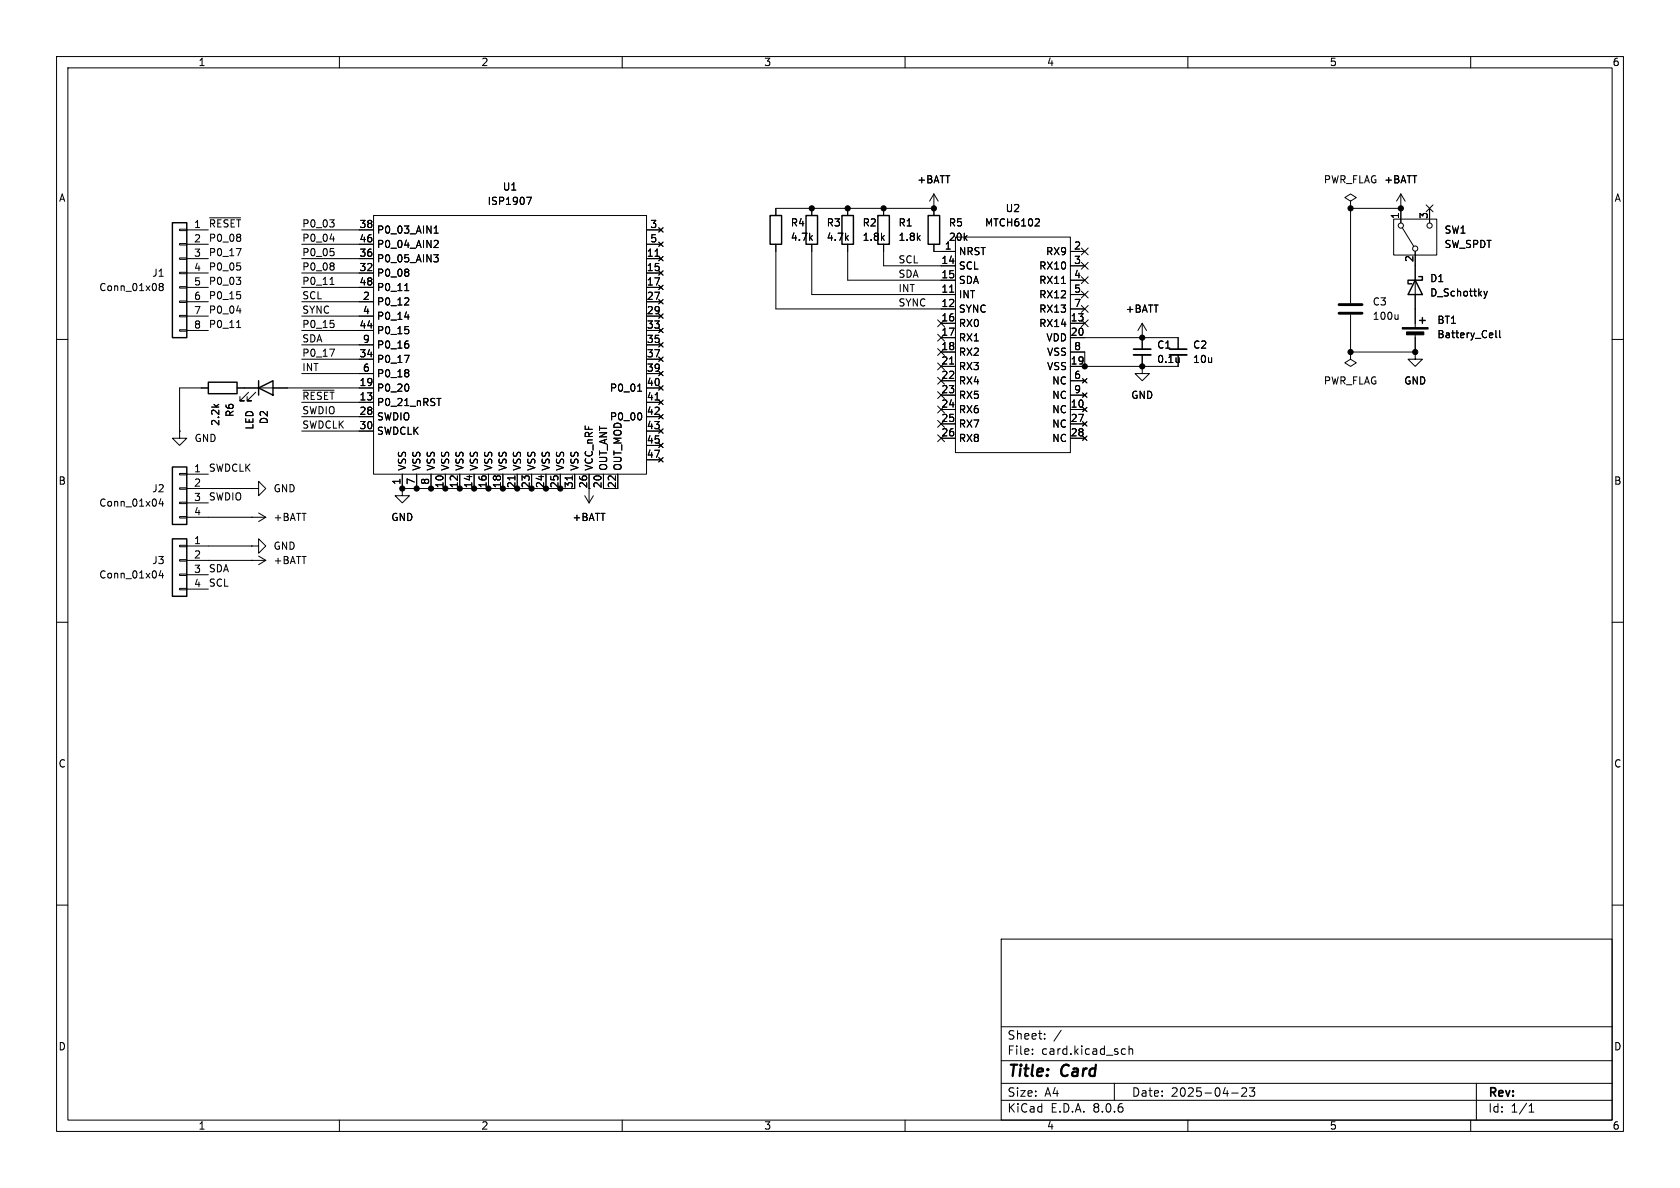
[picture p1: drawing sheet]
<svg xmlns="http://www.w3.org/2000/svg" width="297mm" height="210mm" viewBox="0 0 297 210" stroke-linecap="round" stroke-linejoin="round" font-family="sans-serif">
<g fill="none" stroke="#000" stroke-width=".18">
<path d="M10 10h277v190h-277zM12 12h273v186h-273zM60 10v2M110 10v2M160 10v2M210 10v2M260 10v2M37.1 38.5h5.4M58.3 38.9h.8l-.5 .4M59 39.5v.5M66 38.1h48.3v45.7h-48.3zM93.1 34.9h.8l-.5 1.2"/>
<path d="M143.5 36.8v1.3M149.9 36.8v1.3M156.2 36.8v1.3M165.1 36.8h.1M165.1 34.3v3.8M165.1 34.3l-.8 1.3M165.1 34.3l.8 1.3M165.1 36.8h-27.9v1.3M183.5 38.7l.3 .2-.1 .3-.7 .7h.8M238.8 35.6l1-.7-1-.6-1.1 .6 1.1 .7v1.2M238.8 36.8h.1M238.8 36.8v16.8"/>
<path d="M238.8 36.8h8.8M246.4 38.7h7.6v6.4h-7.6zM247.6 36.8h.1M247.6 34.3v5.1M247.6 34.3l-.7 1.3M247.6 34.3l.8 1.3M252.1 36.2l1.2 1.2M252.7 36.8v2.6M253.3 36.2l-1.2 1.2M10 60h2M28.4 50.7l-.3-.3 .3-.3h.2l.3 .3-.3 .3M28.4 50.7l-.3 .2v.2l.3 .3h.2l.3-.3-.1-.3-.2-.1"/>
<path d="M28.4 50.7h.2M31.7 58.3h1.3v.2h-1.3zM31.7 55.8h1.3v.2h-1.3zM31.7 53.2h1.3v.3h-1.3zM31.7 50.7h1.3v.2h-1.3zM31.7 48.1h1.3v.3h-1.3zM31.7 45.6h1.3v.2h-1.3zM31.7 43.1h1.3v.2h-1.3zM31.7 40.5h1.3v.3h-1.3zM33 40.6h3.8M33 43.2h3.8M33 45.7h3.8"/>
<path d="M33 48.3h3.8M33 50.8h3.8M33 53.3h3.8M33 55.9h3.8M33 58.4h3.8M41.8 49h.8l-.5 .5M41.8 43.9h.8l-.5 1.3M41.8 54.9h.8M41.8 57.9h.8M41.9 51.6h.6M41.9 46.5h.6M42.4 52.1l.2 .2-.2 .5"/>
<path d="M42.4 41.5l.2 .1-.2 .3M42.4 42l.2 .2-.2 .4M42.4 47l.2 .2-.2 .5M42.5 49.6v.6M53.3 40.6h12.7M53.3 43.2h12.7M53.3 45.7h12.7M53.3 48.3h12.7M53.3 50.8h12.7M53.3 53.3h12.7M53.3 55.9h12.7M53.3 58.4h12.7"/>
<path d="M58.3 42.2h.8M58.3 50.3h.8M58.4 43.9h.6M58.4 56.6h.6M58.9 46.5l.2 .2-.2 .3M58.9 44.5l.2 .2-.2 .4M58.9 47.1l.2 .2-.2 .4M58.9 57.2l.2 .2-.2 .4M71.5 51.4h.8M71.5 56h.8M71.6 57.7h.6M72.2 47.6l.1 .2-.1 .3"/>
<path d="M72.2 48.2l.1 .2-.1 .4M72.2 52.7l.1 .2-.1 .3-.7 .7h.8M72.2 58.3l.1 .2-.1 .4M76.7 45h.8l-.5 .5 .4 .1 .1 .5-.3 .2h-.3M76.7 41.2h.8M76.7 40.3l.4-.4v1.3M76.9 42.5l.5 .1 .1 .3-.8 .9h.8M114.3 40.6h2.5M114.3 43.2h2.5M114.3 45.7h2.5M114.3 48.3h2.5M114.3 50.8h2.5"/>
<path d="M114.3 53.3h2.5M114.3 55.9h2.5M114.3 58.4h2.5M115.8 45.3h.7M116.5 45.3l.7 .8M116.5 47.9l.7 .7M116.5 50.4l.7 .8M116.5 53l.7 .7M116.5 55.5l.7 .8M116.5 40.3l.7 .7M116.5 58l.7 .8M116.5 42.8l.7 .8"/>
<path d="M117.2 45.3l-.7 .8M117.2 47.9l-.7 .7M117.2 50.4l-.7 .8M117.2 53l-.7 .7M117.2 55.5l-.7 .8M117.2 40.3l-.7 .7M117.2 58l-.7 .8M117.2 42.8l-.7 .8M137.2 43.2v11.4h31.7M143.5 43.2v8.9h25.4M149.9 43.2v6.3h19M156.2 43.2v3.8h12.7"/>
<path d="M165.1 43.2v1.3h3.8M165.8 56.5l1.2 1.3M165.8 59.1l1.2 1.2M166.4 57.2h2.5M166.4 59.7h2.5M167 56.5l-1.2 1.3M167 59.1l-1.2 1.2M167.9 51.7h.7M168.9 41.9h20.3v38.1h-20.3zM187.7 50.1h.7M189.2 44.5h2.6M189.2 52.1h2.6"/>
<path d="M189.2 54.6h2.6M189.2 57.2h2.6M189.2 47h2.6M189.2 49.5h2.6M189.2 59.7h19.1v2M191.2 46.4l1.2 1.2M191.2 48.9l1.2 1.2M191.2 51.5l1.2 1.2M191.2 54l1.2 1.2M191.2 43.8l1.2 1.3M191.2 56.5l1.2 1.3M192.4 46.4l-1.2 1.2"/>
<path d="M192.4 48.9l-1.2 1.2M192.4 51.5l-1.2 1.2M192.4 54l-1.2 1.2M192.4 43.8l-1.2 1.3M192.4 56.5l-1.2 1.3M201.9 59.7h.1M201.9 57.2l-.7 1.2M201.9 57.2v4.5M201.9 57.2l.8 1.2M238.8 55.6v6.6M247.2 55.6v.9M247.2 56.3l-.2 .2"/>
<path d="M247.9 40.3l2 3.3M250.2 44.5v13.4M250.2 58.9v3.3M262.3 51.5l.3 .8M262.6 52.3l-.3 .5M262.9 51.5l-.3 .8M264.5 58.4v1.1l.1 .2M265.1 58.4v1.1l.2 .2M285 60h2M31.7 76.2v1.3h1.3l-1.3 1.2-1.2-1.2h1.2M31.7 76.2h.1M36.8 68.6h-5.1v7.6"/>
<path d="M41.9 68.6h24.1M43.9 69.3l-1.5 1.6h.8h-.8v-.8M45.2 69.3l-1.5 1.6h.7h-.7v-.8M53.3 71.1h12.7M53.3 73.7h12.7M53.3 76.2h12.7M53.3 63.5h12.7M53.3 61h12.7M53.3 66h12.7M53.6 69h5.5M58.3 61.7h.8l-.5 1.3M71.5 62.8h.8l-.5 1.3"/>
<path d="M72.2 65.4l.1 .2-.1 .2M72.2 66l.1 .1-.1 .5M72.2 68.1v.8M72.2 60.9v.5M77.2 70.4h.8M112.7 69.2h.7M113.3 73.1l.1 .4-.1 .6M114.3 68.6h2.5M114.3 71.1h2.5M114.3 73.7h2.5M114.3 76.2h2.5M114.3 63.5h2.5"/>
<path d="M114.3 61h2.5M114.3 66h2.5M114.3 78.7h2.5M115.8 70.7h.7M116.5 60.6l.7 .7M116.5 63.1l.7 .8M116.5 65.7l.7 .7M116.5 68.2l.7 .8M116.5 70.7l.7 .8M116.5 73.3l.7 .7M116.5 75.8l.7 .8M116.5 78.4l.7 .7"/>
<path d="M117.2 60.6l-.7 .7M117.2 63.1l-.7 .8M117.2 65.7l-.7 .7M117.2 68.2l-.7 .8M117.2 70.7l-.7 .8M117.2 73.3l-.7 .7M117.2 75.8l-.7 .8M117.2 78.4l-.7 .7M165.8 66.7l1.2 1.2M165.8 74.3l1.2 1.2M165.8 71.8l1.2 1.2M165.8 76.9l1.2 1.2"/>
<path d="M165.8 69.2l1.2 1.3M165.8 61.6l1.2 1.2M165.8 64.2l1.2 1.2M166.4 72.4h2.5M166.4 62.2h2.5M166.4 64.8h2.5M166.4 67.3h2.5M166.4 69.9h2.5M166.4 74.9h2.5M166.4 77.5h2.5M167 71.8l-1.2 1.2M167 74.3l-1.2 1.2"/>
<path d="M167 69.2l-1.2 1.3M167 66.7l-1.2 1.2M167 76.9l-1.2 1.2M167 61.6l-1.2 1.2M167 64.2l-1.2 1.2M167.9 64.4h.7M189.2 72.4h2.6M189.2 62.2h2.6v2.6M189.2 64.8h19.1M189.2 67.3h2.6M189.2 69.9h2.6M189.2 74.9h2.6"/>
<path d="M189.2 77.5h2.6M191.4 72l.8 .8M191.4 74.5l.8 .8M191.4 77.1l.8 .8M191.4 66.9l.8 .8M191.4 69.5l.8 .7M192.2 72l-.8 .8M192.2 74.5l-.8 .8M192.2 77.1l-.8 .8M192.2 66.9l-.8 .8M192.2 69.5l-.8 .7M201.9 64.8v1.2h1.3l-1.3 1.3-1.2-1.3h1.2"/>
<path d="M201.9 64.8h.1M201.9 62.7v2.1M208.5 63.2v.9M208.5 64h-.1M238.8 62.2v1.3l1 .6-1 .7-1.1-.7 1.1-.6M238.8 62.2h.1M238.8 62.2h11.4M250.2 62.2v1.3h1.3l-1.3 1.3-1.3-1.3h1.3M250.2 62.2h.1M28.4 88.1l-.3 1h.8M28.7 88.6v.9M31.7 91.3h1.3v.3h-1.3z"/>
<path d="M31.7 88.8h1.3v.2h-1.3zM31.7 86.2h1.3v.3h-1.3zM31.7 83.7h1.3v.2h-1.3zM31.7 98.9h1.3v.3h-1.3zM31.7 96.4h1.3v.2h-1.3zM33 83.8h3.8M33 86.4h11.4M33 88.9h3.8M33 91.4h14M33 99.1h14M33 96.5h11.4M44.4 99.1h.1"/>
<path d="M44.4 96.5h1.3v-1.2l1.3 1.2-1.3 1.3v-1.3M44.4 96.5h.1M44.4 86.4h1.3v-1.3l1.3 1.3-1.3 1.2v-1.2M44.4 86.4h.1M44.4 91.4h.1M45.7 98.3l1.3 .8M45.7 90.7l1.3 .7M47 99.1l-1.3 .7M47 91.4l-1.3 .8M71.1 86.4v1.2h1.3l-1.3 1.3-1.3-1.3h1.3M71.1 86.4h.1M71.1 83.8v2.6"/>
<path d="M73.7 83.8v2.6M76.2 83.8v2.6M78.7 83.8v2.6M81.3 83.8v2.6M83.8 83.8v2.6M86.4 83.8v2.6M88.9 83.8v2.6M91 84.1v.7M91.4 83.8v2.6M94 83.8v2.6M96.5 83.8v2.6M99.1 83.8v2.6"/>
<path d="M101.2 84.1v.7M101.6 83.8v2.6h-30.5M103.4 87.6l.7 1.3M104.1 83.8v5.1M104.9 87.6l-.8 1.3M106.7 83.8v2.6h2.5v-2.6M114.3 81.3h2.5M116.5 80.9l.7 .8M117.2 80.9l-.7 .8M10 110h2M28.4 100.8l-.3 1h.8M28.7 101.3v.9"/>
<path d="M31.7 104h1.3v.3h-1.3zM31.7 101.5h1.3v.2h-1.3zM33 101.6h3.8M33 104.1h3.8M285 110h2M10 160h2M285 160h2M177 166h108v32h-108zM60 198v2M110 198v2M160 198v2M177 194.5h108"/>
<path d="M177 191.5h108M177 187.5h108M177 181.5h108M182.5 186.3v.1M182.5 185.5v.1M184.7 183.6v.1M184.7 182.8v.1M187.6 182.1l-1.3 2M197 191.5v3M198.5 185.4l.5 .1M199 186.3l-.5 .1M199.6 185.5l.2-.1 .4 .1v.9"/>
<path d="M199.6 184.9v1.5M210 198v2M217.7 193.2h1.2M219.5 192.4l.6-.1 .2 .1 .1 .3-.9 1.1h.9M220.9 192.3h.9l-.5 .6 .4 .1v.7l-.2 .1h-.4l-.2-.1M260 198v2M261 191.5v6.5M270.3 196.6h.9M270.3 195.5l.4-.4v1.5"/>
<circle cx="247.6" cy="39.9" r=".46"/>
<circle cx="252.7" cy="39.9" r=".46"/>
<circle cx="250.2" cy="43.9" r=".46"/>
</g>
<path d="M236.7 55.4h4.1M236.7 53.8h4.1" fill="none" stroke="#000" stroke-width=".51"/>
<g fill="none" stroke="#000" stroke-width=".25">
<path d="M30.5 39.4h2.5v20.3h-2.5zM136.1 38.1h2.1v5.1h-2.1zM142.5 38.1h2v5.1h-2zM148.8 38.1h2.1v5.1h-2.1zM155.2 38.1h2v5.1h-2zM164.1 38.1h2v5.1h-2zM250.2 49.5l1.3 2.6h-2.6zM250.8 48.9h.7v.6h-2.6v.7h.7M251 56.6h1M251.5 56.1v1.1M36.8 67.6h5.1v2h-5.1zM45.7 68.6l2.6-1.3v2.6z"/>
<path d="M45.7 67.3v2.6M30.5 82.6h2.5v10.1h-2.5zM30.5 95.3h2.5v10.1h-2.5z"/>
</g>
<g fill="#000" stroke="#000" stroke-width=".18">
<path d="M247.9 57.9h4.6v.3h-4.6zM248.7 58.7h3v.5h-3z"/>
<circle cx="143.5" cy="36.8" r=".46"/>
<circle cx="149.9" cy="36.8" r=".46"/>
<circle cx="156.2" cy="36.8" r=".46"/>
<circle cx="165.1" cy="36.8" r=".46"/>
<circle cx="238.8" cy="36.8" r=".46"/>
<circle cx="247.6" cy="36.8" r=".46"/>
<circle cx="201.9" cy="59.7" r=".46"/>
<circle cx="191.8" cy="64.8" r=".46"/>
<circle cx="201.9" cy="64.8" r=".46"/>
<circle cx="238.8" cy="62.2" r=".46"/>
<circle cx="250.2" cy="62.2" r=".46"/>
<circle cx="71.1" cy="86.4" r=".46"/>
<circle cx="73.7" cy="86.4" r=".46"/>
<circle cx="76.2" cy="86.4" r=".46"/>
<circle cx="78.7" cy="86.4" r=".46"/>
<circle cx="81.3" cy="86.4" r=".46"/>
<circle cx="83.8" cy="86.4" r=".46"/>
<circle cx="86.4" cy="86.4" r=".46"/>
<circle cx="88.9" cy="86.4" r=".46"/>
<circle cx="91.4" cy="86.4" r=".46"/>
<circle cx="94" cy="86.4" r=".46"/>
<circle cx="96.5" cy="86.4" r=".46"/>
<circle cx="99.1" cy="86.4" r=".46"/>
</g>
<path d="M200.4 62.7h3.1M206.8 62.7h3" fill="none" stroke="#000" stroke-width=".33"/>
<path d="M200.4 61.7h3.1M206.8 61.7h3" fill="none" stroke="#000" stroke-width=".3"/>
<g font-size="2.8">
<text x="178" y="190.9">Title:</text>
<text x="187.7" y="190.9">Card</text>
</g>
<g font-size="2.1">
<text x="178" y="184">Sheet:</text>
<text x="178" y="186.7">File:</text>
<text x="184.1" y="186.7">card.kicad_sch</text>
<text x="178" y="196.9">KiCad</text>
<text x="178" y="194.1">Size:</text>
<text x="184.7" y="194.1">A4</text>
<text x="185.7" y="196.9">E.D.A.</text>
<text x="193.3" y="196.9">8.0.6</text>
<text x="200" y="194.1">Date:</text>
<text x="207" y="194.1">2025-04-23</text>
<text x="263" y="194.3">Rev:</text>
<text x="263" y="196.9">Id:</text>
<text x="267.1" y="196.9">1/1</text>
</g>
<g font-size="1.8">
<text x="35" y="11.9">1</text>
<text x="85" y="11.9">2</text>
<text x="135" y="11.9">3</text>
<text x="185" y="11.9">4</text>
<text x="235" y="11.9">5</text>
<text x="285" y="11.9">6</text>
<text x="10.3" y="35.9">A</text>
<text x="88.8" y="33.9">U1</text>
<text x="162.1" y="32.6">+BATT</text>
<text x="233.9" y="32.6">PWR_FLAG +BATT</text>
<text x="244.6" y="32.6">+BATT</text>
<text x="285.3" y="35.9">A</text>
<text x="34.2" y="40.4">1</text>
<text x="36.8" y="40.3">~{RESET}</text>
<text x="53.3" y="40.3">P0_03</text>
<text x="63.5" y="40.4">38</text>
<text x="66.5" y="41.5">P0_03_AIN1</text>
<text x="86.1" y="36.4">ISP1907</text>
<text x="114.9" y="40.4">3</text>
<text x="139.7" y="40.2">R4</text>
<text x="146.1" y="40.2">R3</text>
<text x="152.4" y="40.2">R2</text>
<text x="158.8" y="40.2">R1</text>
<text x="167.6" y="40.2">R5</text>
<text x="174" y="40.2">MTCH6102</text>
<text x="177.7" y="37.7">U2</text>
<text x="247.4" y="38.8" transform="rotate(-90 247.4 38.8)">1</text>
<text x="252.5" y="38.8" transform="rotate(-90 252.5 38.8)">3</text>
<text x="255.3" y="41.5">SW1</text>
<text x="34.2" y="42.9">2</text>
<text x="34.2" y="45.5">3</text>
<text x="36.8" y="45.4">P0_17</text>
<text x="36.8" y="47.9">P0_05</text>
<text x="36.8" y="42.8">P0_08</text>
<text x="53.3" y="47.9">P0_08</text>
<text x="53.3" y="45.4">P0_05</text>
<text x="53.3" y="42.8">P0_04</text>
<text x="63.5" y="45.5">36</text>
<text x="63.5" y="42.9">46</text>
<text x="66.5" y="46.6">P0_05_AIN3</text>
<text x="66.5" y="44">P0_04_AIN2</text>
<text x="114.3" y="45.5">11</text>
<text x="114.9" y="42.9">5</text>
<text x="139.7" y="42.8">4.7k</text>
<text x="146.1" y="42.8">4.7k</text>
<text x="152.4" y="42.8">1.8k</text>
<text x="158.7" y="46.6">SCL</text>
<text x="158.8" y="42.8">1.8k</text>
<text x="166.3" y="46.7">14</text>
<text x="166.9" y="44.2">1</text>
<text x="167.6" y="42.8">20k</text>
<text x="169.4" y="45.3">NRST</text>
<text x="169.4" y="47.9">SCL</text>
<text x="183.6" y="47.9">RX10</text>
<text x="184.8" y="45.3">RX9</text>
<text x="189.8" y="44.2">2</text>
<text x="189.8" y="46.7">3</text>
<text x="249.9" y="46.4" transform="rotate(-90 249.9 46.4)">2</text>
<text x="255.3" y="44">SW_SPDT</text>
<text x="17.4" y="51.7">Conn_01x08</text>
<text x="26.8" y="49.1">J1</text>
<text x="34.2" y="48">4</text>
<text x="34.2" y="50.5">5</text>
<text x="34.2" y="53.1">6</text>
<text x="36.8" y="53">P0_15</text>
<text x="36.8" y="50.5">P0_03</text>
<text x="53.3" y="53">SCL</text>
<text x="53.3" y="50.5">P0_11</text>
<text x="63.5" y="48">32</text>
<text x="63.5" y="50.5">48</text>
<text x="64.1" y="53.1">2</text>
<text x="66.5" y="49.1">P0_08</text>
<text x="66.5" y="51.7">P0_11</text>
<text x="114.3" y="48">15</text>
<text x="114.3" y="50.5">17</text>
<text x="114.3" y="53.1">27</text>
<text x="158.7" y="49.2">SDA</text>
<text x="158.7" y="51.7">INT</text>
<text x="166.3" y="51.8">11</text>
<text x="166.3" y="49.3">15</text>
<text x="169.4" y="52.9">INT</text>
<text x="169.4" y="50.4">SDA</text>
<text x="183.6" y="50.4">RX11</text>
<text x="183.6" y="52.9">RX12</text>
<text x="189.8" y="49.3">4</text>
<text x="189.8" y="51.8">5</text>
<text x="252.7" y="50.1">D1</text>
<text x="252.7" y="52.6">D_Schottky</text>
<text x="34.2" y="55.6">7</text>
<text x="34.2" y="58.2">8</text>
<text x="36.8" y="55.5">P0_04</text>
<text x="36.8" y="58.1">P0_11</text>
<text x="53.3" y="58.1">P0_15</text>
<text x="53.3" y="55.5">SYNC</text>
<text x="63.5" y="58.2">44</text>
<text x="64.1" y="55.6">4</text>
<text x="66.5" y="54.2">P0_12</text>
<text x="66.5" y="56.7">P0_14</text>
<text x="66.5" y="59.3">P0_15</text>
<text x="114.3" y="55.6">29</text>
<text x="114.3" y="58.2">33</text>
<text x="158.7" y="54.3">SYNC</text>
<text x="166.3" y="54.4">12</text>
<text x="166.3" y="56.9">16</text>
<text x="166.3" y="59.4">17</text>
<text x="169.4" y="55.5">SYNC</text>
<text x="169.4" y="58">RX0</text>
<text x="183.6" y="58">RX14</text>
<text x="183.6" y="55.5">RX13</text>
<text x="189.2" y="56.9">13</text>
<text x="189.2" y="59.4">20</text>
<text x="189.8" y="54.4">7</text>
<text x="198.9" y="55.5">+BATT</text>
<text x="242.6" y="54.2">C3</text>
<text x="242.6" y="56.7">100u</text>
<text x="254" y="57.4">BT1</text>
<text x="254" y="60">Battery_Cell</text>
<text x="53.3" y="65.7">INT</text>
<text x="53.3" y="63.2">P0_17</text>
<text x="53.3" y="60.6">SDA</text>
<text x="63.5" y="63.2">34</text>
<text x="64.1" y="65.8">6</text>
<text x="64.1" y="60.7">9</text>
<text x="66.5" y="64.4">P0_17</text>
<text x="66.5" y="61.8">P0_16</text>
<text x="114.3" y="60.7">35</text>
<text x="114.3" y="63.2">37</text>
<text x="114.3" y="65.8">39</text>
<text x="166.3" y="62">18</text>
<text x="166.3" y="64.5">21</text>
<text x="169.4" y="60.6">RX1</text>
<text x="169.4" y="63.1">RX2</text>
<text x="169.4" y="65.6">RX3</text>
<text x="184.9" y="60.6">VDD</text>
<text x="185" y="65.6">VSS</text>
<text x="185" y="63.1">VSS</text>
<text x="189.2" y="64.5">19</text>
<text x="189.8" y="62">8</text>
<text x="204.5" y="61.8">C1</text>
<text x="204.5" y="64.4">0.1u</text>
<text x="210.8" y="61.8">C2</text>
<text x="210.8" y="64.4">10u</text>
<text x="53.3" y="70.8">~{RESET}</text>
<text x="63.5" y="70.9">13</text>
<text x="63.5" y="68.3">19</text>
<text x="66.5" y="72">P0_21_nRST</text>
<text x="66.5" y="69.4">P0_20</text>
<text x="66.5" y="66.9">P0_18</text>
<text x="107.7" y="69.4">P0_01</text>
<text x="114.3" y="68.3">40</text>
<text x="114.3" y="70.9">41</text>
<text x="166.3" y="67.1">22</text>
<text x="166.3" y="69.6">23</text>
<text x="169.4" y="68.2">RX4</text>
<text x="169.4" y="70.7">RX5</text>
<text x="185.9" y="68.2">NC</text>
<text x="185.9" y="70.7">NC</text>
<text x="189.8" y="67.1">6</text>
<text x="189.8" y="69.6">9</text>
<text x="199.9" y="70.7">GND</text>
<text x="233.9" y="68.2">PWR_FLAG</text>
<text x="248.2" y="68.2">GND</text>
<text x="39" y="75.4" transform="rotate(-90 39 75.4)">2.2k</text>
<text x="41.5" y="73.8" transform="rotate(-90 41.5 73.8)">R6</text>
<text x="45" y="76" transform="rotate(-90 45 76)">LED</text>
<text x="47.5" y="75.1" transform="rotate(-90 47.5 75.1)">D2</text>
<text x="53.3" y="73.3">SWDIO</text>
<text x="53.3" y="75.9">SWDCLK</text>
<text x="63.5" y="73.4">28</text>
<text x="63.5" y="75.9">30</text>
<text x="66.5" y="74.5">SWDIO</text>
<text x="66.5" y="77.1">SWDCLK</text>
<text x="107.7" y="74.5">P0_00</text>
<text x="114.3" y="73.4">42</text>
<text x="114.3" y="75.9">43</text>
<text x="166.3" y="72.1">24</text>
<text x="166.3" y="74.7">25</text>
<text x="166.3" y="77.2">26</text>
<text x="169.4" y="73.3">RX6</text>
<text x="169.4" y="75.8">RX7</text>
<text x="185.9" y="73.3">NC</text>
<text x="185.9" y="75.8">NC</text>
<text x="189.2" y="72.1">10</text>
<text x="189.2" y="74.7">27</text>
<text x="189.2" y="77.2">28</text>
<text x="34.2" y="83.6">1</text>
<text x="34.3" y="78.3">GND</text>
<text x="36.8" y="83.5">SWDCLK</text>
<text x="72" y="83.3" transform="rotate(-90 72 83.3)">VSS</text>
<text x="74.5" y="83.3" transform="rotate(-90 74.5 83.3)">VSS</text>
<text x="77.1" y="83.3" transform="rotate(-90 77.1 83.3)">VSS</text>
<text x="79.6" y="83.3" transform="rotate(-90 79.6 83.3)">VSS</text>
<text x="82.1" y="83.3" transform="rotate(-90 82.1 83.3)">VSS</text>
<text x="84.7" y="83.3" transform="rotate(-90 84.7 83.3)">VSS</text>
<text x="87.2" y="83.3" transform="rotate(-90 87.2 83.3)">VSS</text>
<text x="89.8" y="83.3" transform="rotate(-90 89.8 83.3)">VSS</text>
<text x="92.3" y="83.3" transform="rotate(-90 92.3 83.3)">VSS</text>
<text x="94.8" y="83.3" transform="rotate(-90 94.8 83.3)">VSS</text>
<text x="97.4" y="83.3" transform="rotate(-90 97.4 83.3)">VSS</text>
<text x="99.9" y="83.3" transform="rotate(-90 99.9 83.3)">VSS</text>
<text x="102.5" y="83.3" transform="rotate(-90 102.5 83.3)">VSS</text>
<text x="105" y="83.3" transform="rotate(-90 105 83.3)">VCC_nRF</text>
<text x="107.5" y="83.3" transform="rotate(-90 107.5 83.3)">OUT_ANT</text>
<text x="110.1" y="83.3" transform="rotate(-90 110.1 83.3)">OUT_MOD</text>
<text x="114.3" y="78.5">45</text>
<text x="114.3" y="81">47</text>
<text x="169.4" y="78.3">RX8</text>
<text x="185.9" y="78.3">NC</text>
<text x="10.3" y="85.9">B</text>
<text x="17.4" y="89.8">Conn_01x04</text>
<text x="26.8" y="87.2">J2</text>
<text x="34.2" y="86.1">2</text>
<text x="34.2" y="88.6">3</text>
<text x="36.8" y="88.6">SWDIO</text>
<text x="48.3" y="87.2">GND</text>
<text x="70.9" y="85.8" transform="rotate(-90 70.9 85.8)">1</text>
<text x="73.4" y="85.8" transform="rotate(-90 73.4 85.8)">7</text>
<text x="75.9" y="85.8" transform="rotate(-90 75.9 85.8)">8</text>
<text x="78.5" y="86.4" transform="rotate(-90 78.5 86.4)">10</text>
<text x="81" y="86.4" transform="rotate(-90 81 86.4)">12</text>
<text x="83.6" y="86.4" transform="rotate(-90 83.6 86.4)">14</text>
<text x="86.1" y="86.4" transform="rotate(-90 86.1 86.4)">16</text>
<text x="88.6" y="86.4" transform="rotate(-90 88.6 86.4)">18</text>
<text x="91.2" y="86.4" transform="rotate(-90 91.2 86.4)">21</text>
<text x="93.7" y="86.4" transform="rotate(-90 93.7 86.4)">23</text>
<text x="96.3" y="86.4" transform="rotate(-90 96.3 86.4)">24</text>
<text x="98.8" y="86.4" transform="rotate(-90 98.8 86.4)">25</text>
<text x="101.3" y="86.4" transform="rotate(-90 101.3 86.4)">31</text>
<text x="103.9" y="86.4" transform="rotate(-90 103.9 86.4)">26</text>
<text x="106.4" y="86.4" transform="rotate(-90 106.4 86.4)">20</text>
<text x="109" y="86.4" transform="rotate(-90 109 86.4)">22</text>
<text x="285.3" y="85.9">B</text>
<text x="34.2" y="91.2">4</text>
<text x="48.3" y="92.3">+BATT</text>
<text x="69.1" y="92.3">GND</text>
<text x="101.1" y="92.3">+BATT</text>
<text x="26.8" y="99.9">J3</text>
<text x="34.2" y="96.3">1</text>
<text x="34.2" y="98.8">2</text>
<text x="34.2" y="101.3">3</text>
<text x="36.8" y="101.3">SDA</text>
<text x="48.3" y="97.4">GND</text>
<text x="48.3" y="99.9">+BATT</text>
<text x="17.4" y="102.5">Conn_01x04</text>
<text x="34.2" y="103.9">4</text>
<text x="36.8" y="103.8">SCL</text>
<text x="10.3" y="135.9">C</text>
<text x="285.3" y="135.9">C</text>
<text x="10.3" y="185.9">D</text>
<text x="285.3" y="185.9">D</text>
<text x="35" y="199.9">1</text>
<text x="85" y="199.9">2</text>
<text x="135" y="199.9">3</text>
<text x="185" y="199.9">4</text>
<text x="235" y="199.9">5</text>
<text x="285" y="199.9">6</text>
</g>
</svg>
